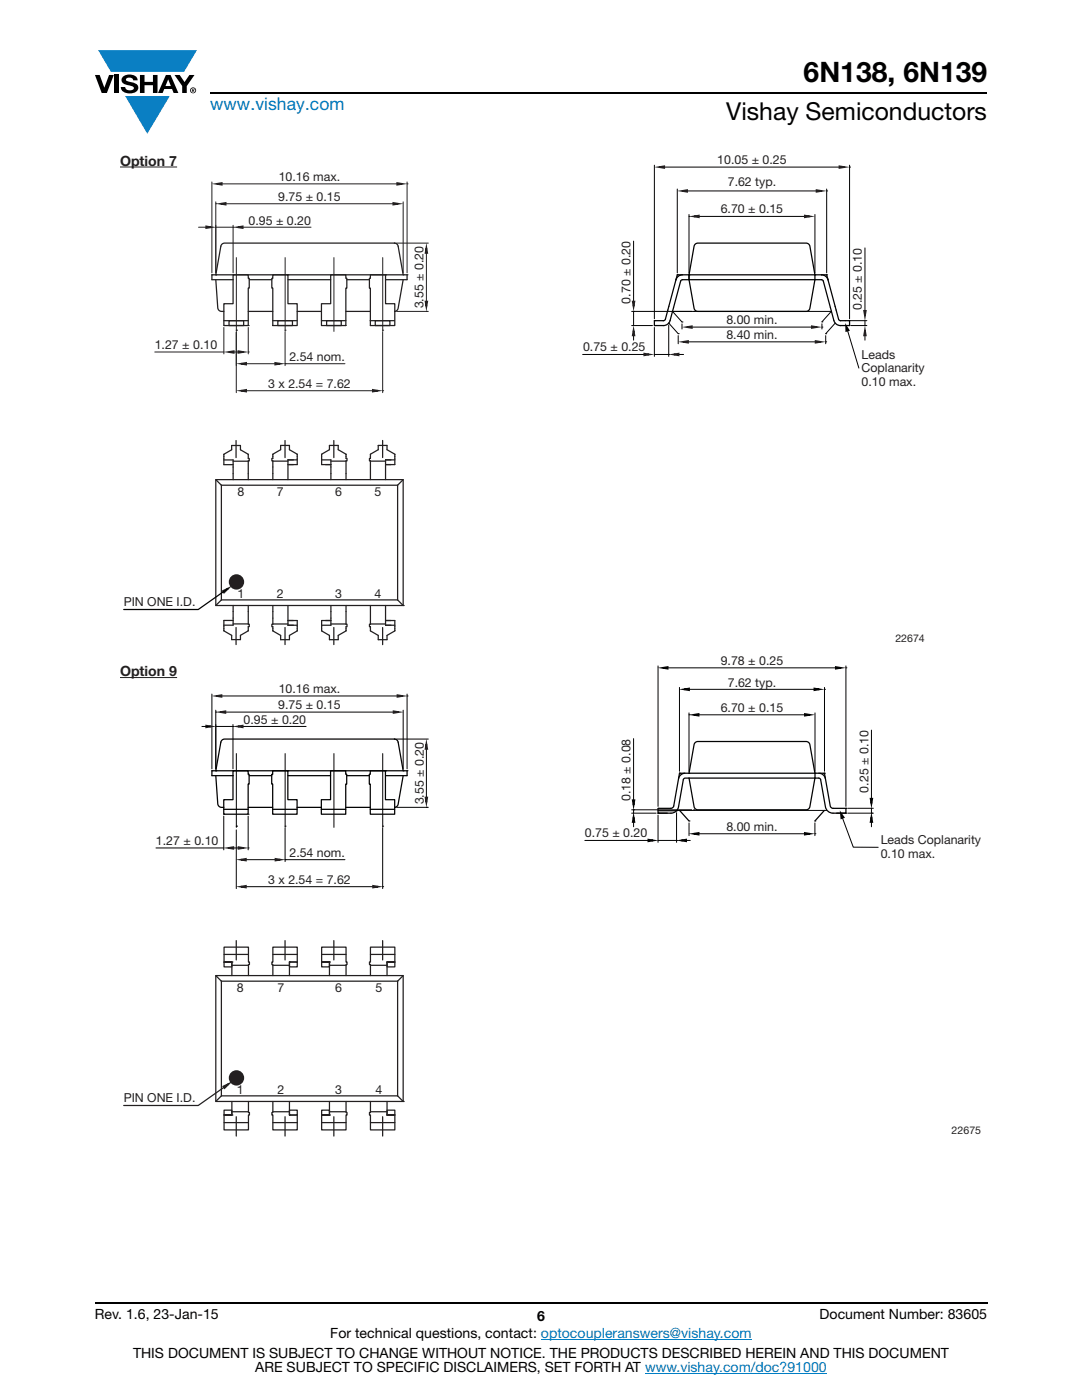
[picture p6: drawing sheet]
<svg xmlns="http://www.w3.org/2000/svg" width="216mm" height="279mm" viewBox="0 0 216 279" stroke-linecap="round" stroke-linejoin="round" font-family="sans-serif">
<g fill="#0a7fc3">
<path d="M19.6 10h19.7l-2.6 4.3h-1.1h-13.5z"/>
<path d="M25 19.2h8.9l-4.5 7.5z"/>
</g>
<g fill="#000">
<path d="M18.9 15h1l.9 2.5 1-2.5h.9l-1.4 3.6h-1zM22.9 15h.9v3.6h-.9zM24.6 15.3a2.1 2.1 0 0 1 2.8 .3l.1 .4h-.9a.79 .79 0 0 0-.7-.5 .79 .79 0 0 0-.8 .4l.3 .3 1 .2a1.08 1.08 0 0 1 1.2 1 1.08 1.08 0 0 1-1.1 1.2 1.73 1.73 0 0 1-2.4-1.2h.9a.96 .96 0 0 0 .8 .6 .96 .96 0 0 0 .9-.4 1.31 1.31 0 0 0-1.2-.6 1.03 1.03 0 0 1-1.1-.6 1.03 1.03 0 0 1 .2-1.1zM27.9 15h.9v1.3h1.7v-1.3h.9v3.6h-.9v-1.6h-1.7v1.6h-.9zM34.8 15h1.1l.9 1.4 1-1.4h1l-1.5 2.2v1.4h-.9v-1.4z"/>
<path d="M33.6 15.9l.5 1.3h-1.1zM33.1 15l-1.6 3.6h1l.3-.8h1.5l.3 .8h1l-1.6-3.6z"/>
<path d="M38.4 17.8h.2v.2h-.2zM38.3 17.7v.7h.1v-.3l.4 .3-.2-.3 .2-.2-.1-.2z"/>
<path d="M38.1 18a.46 .46 0 0 1 .9 0 .46 .46 0 0 1-.9 0zM37.9 18a.6 .6 0 0 0 1.2 0 .6 .6 0 0 0-1.2 0z"/>
</g>
<path d="M42 18.6h155M18.9 260h178.1" fill="none" stroke="#000" stroke-width=".36"/>
<path d="M107.9 267.3h42.1M128.7 274h36.3" fill="none" stroke="#007ec4" stroke-width=".2"/>
<path d="M23.9 30.7h160.6v98.1h-160.6z" fill="#fff"/>
<path d="M23.9 33.3h11.4z" fill="none" stroke="#231f20" stroke-width=".2"/>
<path d="M43.1 95.7l1.1 1.1M43.1 95.7h37.3v25.1h-37.3zM44.2 96.8h35.1M44.2 96.8v22.9M79.3 96.8v22.9M80.4 95.7l-1.1 1.1M44.2 119.7h35.1M44.2 119.7l-1.1 1.1M79.3 119.7l1.1 1.1M80.4 120.8h.1" fill="none" stroke="#231f20" stroke-width=".25"/>
<g fill="#231f20">
<path d="M44.5 117.9l1-.5-.8 .9z"/>
<circle cx="47.2" cy="116.1" r="1.53"/>
</g>
<path d="M44.5 117.9l1-.5-.8 .9z" fill="none" stroke="#231f20" stroke-width=".35"/>
<path d="M45.5 117.5l-5.9 4.1h-14.9" fill="none" stroke="#010202" stroke-width=".25"/>
<g fill="none" stroke="#231f20" stroke-width=".25">
<path d="M43.1 55.8l.4 5.6a.89 .89 0 0 0 1.2 .7M46.5 54.8h3v.7h.2v2h-.2v7.5h-4.8v-4.4h1.8zM49.7 55.8h4.5M54.4 54.8h3.1v5.8h1.8v4.4h-4.9v-7.5h-.2v-2h.2zM57.5 55.8h8.5M66 54.8h3v.7h.2v2h-.2v7.5h-4.9v-4.4h1.9zM69.2 55.8h4.5M73.9 54.8h3v5.8h1.9v4.4h-4.9v-7.5h-.2v-2h.2zM76.9 55.8h4.3v-1h-38.9v1h4.2M80.4 55.8l-1 5.7a.77 .77 0 0 1-.6 .6M80.4 54.8l-1-5.6a.77 .77 0 0 0-.7-.7h-33.9a.77 .77 0 0 0-.7 .7l-1 5.6M44.7 64h4.8"/>
<path d="M45.7 64h2.9v1h-2.9zM49.5 62.1h4.9M54.4 64h4.9M55.4 64h3v1h-3zM59.3 62.1h4.8M64.1 64h4.9M65.2 64h2.9v1h-2.9zM69 62.1h4.9M73.8 64h4.9M74.9 64h2.9v1h-2.9zM44.7 91.8h1.8v3.9M46.5 92h3"/>
<path d="M46.5 92.7h-1.8v-2l1.5-.9v-.9h1.8v.9l1.5 .9v.8h.2v.5h-.2v3.7M54.4 92h3.1M57.5 92.7h1.8v-2.1l-1.5-.9v-.8h-1.8v.8l-1.6 .9v.9h-.2v.5h.2v3.7M59.3 91.8h-1.8v3.9M64.2 91.8h1.8v3.9M66 92h3M66 92.7h-1.8v-2.1l1.5-.9v-.8h1.8v.8l1.5 .9v.9h.2v.5h-.2v3.7M73.9 92h3M76.9 92.7h1.9v-2.1l-1.6-.9v-.8h-1.7v.8l-1.6 .9v.9h-.2v.5h.2v3.7M78.8 91.8h-1.9v3.9M46.5 120.8v4h-1.8M46.5 124.5h3"/>
<path d="M49.5 120.8v3.8h.2v.5h-.2v.8l-1.5 .9v.8h-1.8v-.8l-1.5-.9v-2.1h1.8M54.4 124.5h3.1M54.4 120.8v3.8h-.2v.5h.2v.8l1.6 .9v.9h1.8v-.9l1.5-.9v-2.1h-1.8M57.5 120.8v4h1.8M66 120.8v4h-1.8M66 124.5h3M69 120.8v3.8h.2v.5h-.2v.8l-1.5 .9v.9h-1.8v-.9l-1.5-.9v-2.1h1.8M73.9 120.8v3.8h-.2v.5h.2v.8l1.6 .9v.9h1.7v-.9l1.6-.9v-2.1h-1.9M73.9 124.5h3M76.9 120.8v4h1.9"/>
</g>
<path d="M47.1 87.9v3.4M56.9 87.9v3.4M66.6 87.9v3.4M76.3 87.9v3.4M47.1 128.6v-3.4M56.9 128.6v-3.4M66.6 128.6v-3.4M76.3 128.7v-3.5" fill="none" stroke="#231f20" stroke-width=".25" stroke-dasharray="5.3 1.1 1.1 1.1"/>
<path d="M47.2 66.1v-14.7M56.9 66.1v-14.7M66.6 66.1v-14.7M76.4 66.1v-14.7" fill="none" stroke="#231f20" stroke-width=".2" stroke-dasharray="266.2 53.2 53.2 53.2"/>
<g fill="none" stroke="#231f20" stroke-width=".2">
<path d="M42.3 36.3v18.2M43.2 36.7h37.1M81.2 36.7h.1M81.2 36.3v18.2M42.3 54.8h.1M43.1 54.8h.1M43.1 40.7h.1M43.1 40.3v14.2M43.1 45.3h3.4M44 40.7h35.5M46.5 45v9.5M47.8 45.3h14.3"/>
<path d="M78.7 48.5h.1M79.1 48.5h6.4M80.4 54.8h.1M80.4 40.3v14.2M81.2 54.8h.1M85.1 49.5v11.7M30.9 70.2h13.8M44.7 65h.1M44.7 65.4v5.2M45.6 70.2h3M47.1 65.9h.1M47.1 66.3v12.1"/>
<path d="M48.1 78h27.3M48.1 72.6h7.8M49.5 65h.1M49.5 70.2h.1M49.5 65.4v5.2M56.9 65.9h.1M56.9 72.6h.1M56.9 66.3v6.7M56.9 72.6h11.9M76.4 65.9h.1M76.4 78h.1M76.4 66.3v12.1"/>
<path d="M78.8 62.1h.1M79.2 62.1h6.3M85.1 62.1h.1"/>
</g>
<path d="M43.3 36.7l.9-.2v.4z" fill="#231f20"/>
<path d="M43.3 36.7l.9-.2v.4z" fill="none" stroke="#231f20" stroke-width=".35"/>
<path d="M79.3 36.5l.9 .2-.9 .2z" fill="#231f20"/>
<path d="M79.3 36.5l.9 .2-.9 .2z" fill="none" stroke="#231f20" stroke-width=".35"/>
<path d="M78.5 40.5l.9 .2-.9 .1z" fill="#231f20"/>
<path d="M78.5 40.5l.9 .2-.9 .1z" fill="none" stroke="#231f20" stroke-width=".35"/>
<path d="M44.1 40.7l.9-.2v.3z" fill="#231f20"/>
<path d="M44.1 40.7l.9-.2v.3z" fill="none" stroke="#231f20" stroke-width=".35"/>
<path d="M47.6 70.1l.9 .1-.9 .2z" fill="#231f20"/>
<path d="M47.6 70.1l.9 .1-.9 .2z" fill="none" stroke="#231f20" stroke-width=".35"/>
<path d="M45.7 70.2l.9-.1v.3z" fill="#231f20"/>
<path d="M45.7 70.2l.9-.1v.3z" fill="none" stroke="#231f20" stroke-width=".35"/>
<path d="M48.1 72.6l1-.2v.3z" fill="#231f20"/>
<path d="M48.1 72.6l1-.2v.3z" fill="none" stroke="#231f20" stroke-width=".35"/>
<path d="M54.9 72.4l1 .2-1 .1z" fill="#231f20"/>
<path d="M54.9 72.4l1 .2-1 .1z" fill="none" stroke="#231f20" stroke-width=".35"/>
<path d="M48.1 78l1-.2v.3z" fill="#231f20"/>
<path d="M48.1 78l1-.2v.3z" fill="none" stroke="#231f20" stroke-width=".35"/>
<path d="M74.4 77.8l1 .2-1 .1z" fill="#231f20"/>
<path d="M74.4 77.8l1 .2-1 .1z" fill="none" stroke="#231f20" stroke-width=".35"/>
<path d="M85.1 49.5l.1 1h-.3z" fill="#231f20"/>
<path d="M85.1 49.5l.1 1h-.3z" fill="none" stroke="#231f20" stroke-width=".35"/>
<path d="M84.9 60.2h.3l-.1 .9z" fill="#231f20"/>
<path d="M84.9 60.2h.3l-.1 .9z" fill="none" stroke="#231f20" stroke-width=".35"/>
<path d="M47.5 45.3l.9-.1v.3z" fill="#231f20"/>
<path d="M47.5 45.3l.9-.1v.3z" fill="none" stroke="#231f20" stroke-width=".35"/>
<path d="M41.2 45.2l.9 .1-.9 .2z" fill="#231f20"/>
<path d="M41.2 45.2l.9 .1-.9 .2z" fill="none" stroke="#231f20" stroke-width=".35"/>
<path d="M39.6 45.3h1.6M43.1 54.8h.1M46.5 54.8h.1M46.5 45.3h.1" fill="none" stroke="#231f20" stroke-width=".2"/>
<g fill="none" stroke="#010202" stroke-width=".2">
<path d="M130.6 33v30.6M131.5 33.3h37.1M135.1 37.7v16.8M136.1 38.1h27.9M165 38.1h.1M165 37.7v16.8M169.5 33.3h.1M169.5 33v30.6M126.4 48.1v13.1M135.1 54.8h.1M137.5 54.9h.1M137.5 43.2h.1"/>
<path d="M137.5 42.8v11.7M138.4 43.2h23.3M162.6 54.8h.1M162.6 42.8v11.7M165 54.8h.1M172.6 49.5v13.5M116.3 70.7h13.3M126 65h4.2M126 62.1h39.9M126.4 62.1h.1M126.4 62.1v2.9M126.4 66.9v1"/>
<path d="M130.6 70.7h2.8M130.6 64h.1M130.6 65h.1M130.6 65.4v5.7M133.4 64.5h.1M133.4 70.7h.1M133.4 64.9v6.2M133.4 64.5l1.9 2.1M134.2 62.1l1.9 2.2M135.3 67v1.6M135.4 70.7h1M136.1 64.3h.1"/>
<path d="M136.1 64.6v1.1M136.3 68.2h27.5M137 65.3h26M138.4 62.1h.1M164 64.2h.1M164 65.3h.1M164 64.6v1.1M164.8 67v1.6M165.9 62.1l-1.9 2.1M166.7 64.5l-1.9 2.1M169.4 64h.1M169.4 65h.1"/>
<path d="M169.5 64h.1M169.8 64h3.2M169.8 65h3.2M172.6 65h.1M172.6 64v1M172.6 66.9v1"/>
</g>
<path d="M134.4 70.7l1-.1v.3z" fill="#231f20"/>
<path d="M134.4 70.7l1-.1v.3z" fill="none" stroke="#231f20" stroke-width=".35"/>
<path d="M131.6 33.3l.9-.1v.3z" fill="#231f20"/>
<path d="M131.6 33.3l.9-.1v.3z" fill="none" stroke="#231f20" stroke-width=".35"/>
<path d="M167.5 33.2l1 .1-1 .2z" fill="#231f20"/>
<path d="M167.5 33.2l1 .1-1 .2z" fill="none" stroke="#231f20" stroke-width=".35"/>
<path d="M136.1 38.1l1-.2v.4z" fill="#231f20"/>
<path d="M136.1 38.1l1-.2v.4z" fill="none" stroke="#231f20" stroke-width=".35"/>
<path d="M162.9 37.9l1 .2-1 .2z" fill="#231f20"/>
<path d="M162.9 37.9l1 .2-1 .2z" fill="none" stroke="#231f20" stroke-width=".35"/>
<path d="M137.1 65.3l.9-.2v.3z" fill="#231f20"/>
<path d="M137.1 65.3l.9-.2v.3z" fill="none" stroke="#231f20" stroke-width=".35"/>
<path d="M162 65.1l1 .2-1 .1z" fill="#231f20"/>
<path d="M162 65.1l1 .2-1 .1z" fill="none" stroke="#231f20" stroke-width=".35"/>
<path d="M160.6 43l1 .2-1 .2z" fill="#231f20"/>
<path d="M160.6 43l1 .2-1 .2z" fill="none" stroke="#231f20" stroke-width=".35"/>
<path d="M138.5 43.2l.9-.2v.4z" fill="#231f20"/>
<path d="M138.5 43.2l.9-.2v.4z" fill="none" stroke="#231f20" stroke-width=".35"/>
<path d="M172.6 66l.2 .9h-.4z" fill="#231f20"/>
<path d="M172.6 66l.2 .9h-.4z" fill="none" stroke="#231f20" stroke-width=".35"/>
<path d="M172.4 62h.4l-.2 1z" fill="#231f20"/>
<path d="M172.4 62h.4l-.2 1z" fill="none" stroke="#231f20" stroke-width=".35"/>
<path d="M126.4 66l.2 .9h-.3z" fill="#231f20"/>
<path d="M126.4 66l.2 .9h-.3z" fill="none" stroke="#231f20" stroke-width=".35"/>
<path d="M126.3 60.2h.3l-.2 .9z" fill="#231f20"/>
<path d="M126.3 60.2h.3l-.2 .9z" fill="none" stroke="#231f20" stroke-width=".35"/>
<path d="M128.6 70.6l.9 .1-.9 .2z" fill="#231f20"/>
<path d="M128.6 70.6l.9 .1-.9 .2z" fill="none" stroke="#231f20" stroke-width=".35"/>
<path d="M136.3 68.2l1-.1v.3z" fill="#231f20"/>
<path d="M136.3 68.2l1-.1v.3z" fill="none" stroke="#231f20" stroke-width=".35"/>
<path d="M162.8 68.1l.9 .1-.9 .2z" fill="#231f20"/>
<path d="M162.8 68.1l.9 .1-.9 .2z" fill="none" stroke="#231f20" stroke-width=".35"/>
<path d="M135.3 66.6h.1M164.8 66.6h.1M164.8 68.2h.1M169.1 65.8l2.3 7.7" fill="none" stroke="#010202" stroke-width=".2"/>
<path d="M137.5 54.8v1l1 5.7a.77 .77 0 0 0 .7 .6h21.6a.77 .77 0 0 0 .8-.6l1-5.7v-1M137.5 54.8v1M138.8 48.7l.4-.2h21.6a.77 .77 0 0 1 .8 .7l1 5.6h-25.1l1-5.6zM162.6 54.8a2.41 2.41 0 0 1 2.3 .4l.3 .7 2.2 8 .3 .1h1.8v1h-1.8a1.36 1.36 0 0 1-1.3-1l-2.1-7.9-.4-.3-27.9 .1-.2 .2-2.1 7.9a1.36 1.36 0 0 1-1.3 1h-1.8v-1h1.8l.3-.1 2.2-8a1.36 1.36 0 0 1 1.3-1.1h1.3" fill="none" stroke="#010202" stroke-width=".25"/>
<path d="M135.1 54.8l-.2 1.1M136.2 54.8h-1.1M163.9 54.8h1.1M165.2 55.9l-.2-1.1" fill="none" stroke="#010202" stroke-width=".25" stroke-dasharray="1.1 .5"/>
<path d="M168.6 64.5l1 1.5-.9 .3z" fill="#010202"/>
<path d="M23.9 130.7h171.9v96.1h-171.9z" fill="#fff"/>
<path d="M23.9 135.2h11.4z" fill="none" stroke="#231f20" stroke-width=".2"/>
<g fill="#231f20">
<path d="M44.6 216.8l1-.5-.8 .8z"/>
<circle cx="47.2" cy="215.1" r="1.53"/>
</g>
<path d="M44.6 216.8l1-.5-.8 .8z" fill="none" stroke="#231f20" stroke-width=".35"/>
<g fill="none" stroke="#231f20" stroke-width=".25">
<path d="M43.1 194.7l1.1 1.1M43.1 194.7h37.3v25.1h-37.3zM44.2 195.8h35.1M44.2 195.8v22.9M44.7 192h1.6v1h-1.6zM44.7 190.5h4.9M46.3 192h.1M46.3 194.7v-2.7h-1.6v-3h4.9v3h.2v.5h-.2v2.2M46.3 192.6h3.3M54.4 190.5h4.9M54.4 192.6h3.4M57.8 192h1.5v1h-1.5z"/>
<path d="M57.8 192h.1M57.8 194.7v-2.7h1.5v-3h-4.9v3h-.1v.5h.1v2.2M64.2 192h1.5v1h-1.5zM64.2 190.5h4.8M65.7 192h.1M65.7 192.6h3.3M65.7 194.7v-2.7h-1.5v-3h4.8v3h.2v.5h-.2v2.2M73.9 190.5h4.9M73.9 192.6h3.3M77.2 192h1.6v1h-1.6zM77.2 192h.1M77.2 194.7v-2.7h1.6v-3h-4.9v3h-.2v.5h.2v2.2"/>
<path d="M79.3 195.8v22.9M80.4 194.7l-1.1 1.1M44.2 218.7h35.1M44.2 218.7l-1.1 1.1M45.5 216.4l-5.9 4.2h-14.9M46.3 219.8v2.7h-1.6v3h4.9v-3h.2v-.5h-.2v-2.2M57.8 219.8v2.7h1.5v3h-4.9v-3h-.1v-.5h.1v-2.2M65.7 219.8v2.7h-1.5v3h4.8v-3h.2v-.5h-.2v-2.2M77.2 219.8v2.7h1.6v3h-4.9v-3h-.2v-.5h.2v-2.2M79.3 218.7l1.1 1.1M80.4 219.8h.1M44.7 221.6h1.6v.9h-1.6z"/>
<path d="M44.7 224h4.9M46.3 222.5h.1M46.3 221.9h3.3M54.4 221.9h3.4M54.4 224h4.9M57.8 221.6h1.5v.9h-1.5zM57.8 222.5h.1M64.2 221.6h1.5v.9h-1.5zM64.2 224h4.8M65.7 222.5h.1M65.7 221.9h3.3M73.9 224h4.9"/>
<path d="M73.9 221.9h3.3M77.2 221.6h1.6v.9h-1.6zM77.2 222.5h.1"/>
</g>
<path d="M47.1 187.7v3.9M56.9 187.7v3.9M66.6 187.7v3.9M76.4 187.7v3.9M47.1 226.7v-3.8M56.9 226.7v-3.8M66.6 226.7v-3.8M76.4 226.7v-3.8" fill="none" stroke="#231f20" stroke-width=".25" stroke-dasharray="5.3 1.1 1.1 1.1"/>
<path d="M43.1 153.8l1-5.7a.77 .77 0 0 1 .7-.6h33.9a.77 .77 0 0 1 .7 .6l1 5.7M43.1 154.8l.4 5.6a.89 .89 0 0 0 1.2 .7M46.5 154.8h-4.2v-1h38.9v1h-4.3M49.7 154.8h4.5M57.4 154.8h8.6M69.2 154.8h4.5M80.4 154.8l-1 5.7a.77 .77 0 0 1-.6 .6M49.5 161.1h4.9M59.3 161.1h4.8M69 161.1h4.9" fill="none" stroke="#020303" stroke-width=".25"/>
<path d="M47.2 165.1v-14.7M56.9 165.1v-14.7M66.6 165.1v-14.7M76.4 165.1v-14.7" fill="none" stroke="#020303" stroke-width=".2" stroke-dasharray="266.2 53.2 53.2 53.2"/>
<g fill="none" stroke="#020303" stroke-width=".2">
<path d="M42.3 138.5v14.9M43.2 138.9h37.1M81.2 138.9h.1M81.2 138.5v14.9M42.3 153.8h.1M43.1 153.8h.1M43.1 142.1h.1M43.1 141.7v11.7M43.1 145h3.4M44 142.1h35.5M46.5 144.6v8.8M47.6 145h13.5"/>
<path d="M78.7 147.5h.1M79.1 147.5h6.4M80.4 153.8h.1M80.4 141.7v11.8M81.2 153.8h.1M85.1 148.5v11.7M31.1 169.2h13.5M44.6 162.5h.1M44.6 162.9v6.7M45.6 169.2h3M47.1 164.9h.1M47.1 165.6v11.7"/>
<path d="M48.1 177h27.3M48.1 171.6h7.8M49.5 162.5h.1M49.5 169.2h.1M49.5 162.9v6.7M56.9 164.9h.1M56.9 171.6h.1M56.9 165.3v6.7M56.9 171.6h11.9M76.4 164.9h.1M76.4 177h.1M76.4 165.3v12"/>
<path d="M78.8 161.1h.1M79.2 161.1h6.3M85.1 161.1h.1"/>
</g>
<path d="M85.1 148.5l.1 1h-.3z" fill="#231f20"/>
<path d="M85.1 148.5l.1 1h-.3z" fill="none" stroke="#231f20" stroke-width=".35"/>
<path d="M84.9 159.2h.3l-.1 .9z" fill="#231f20"/>
<path d="M84.9 159.2h.3l-.1 .9z" fill="none" stroke="#231f20" stroke-width=".35"/>
<path d="M43.2 138.9l1-.2v.4z" fill="#231f20"/>
<path d="M43.2 138.9l1-.2v.4z" fill="none" stroke="#231f20" stroke-width=".35"/>
<path d="M79.3 138.7l1 .2-1 .2z" fill="#231f20"/>
<path d="M79.3 138.7l1 .2-1 .2z" fill="none" stroke="#231f20" stroke-width=".35"/>
<path d="M78.5 142l1 .1-1 .2z" fill="#231f20"/>
<path d="M78.5 142l1 .1-1 .2z" fill="none" stroke="#231f20" stroke-width=".35"/>
<path d="M44 142.1l1-.1v.3z" fill="#231f20"/>
<path d="M44 142.1l1-.1v.3z" fill="none" stroke="#231f20" stroke-width=".35"/>
<path d="M47.6 169.1l1 .1-1 .2z" fill="#231f20"/>
<path d="M47.6 169.1l1 .1-1 .2z" fill="none" stroke="#231f20" stroke-width=".35"/>
<path d="M45.6 169.2l1-.1v.3z" fill="#231f20"/>
<path d="M45.6 169.2l1-.1v.3z" fill="none" stroke="#231f20" stroke-width=".35"/>
<path d="M48.1 171.6l1-.2v.3z" fill="#231f20"/>
<path d="M48.1 171.6l1-.2v.3z" fill="none" stroke="#231f20" stroke-width=".35"/>
<path d="M55 171.4l.9 .2-.9 .1z" fill="#231f20"/>
<path d="M55 171.4l.9 .2-.9 .1z" fill="none" stroke="#231f20" stroke-width=".35"/>
<path d="M48.1 177l1-.2v.3z" fill="#231f20"/>
<path d="M48.1 177l1-.2v.3z" fill="none" stroke="#231f20" stroke-width=".35"/>
<path d="M74.5 176.8l.9 .2-.9 .1z" fill="#231f20"/>
<path d="M74.5 176.8l.9 .2-.9 .1z" fill="none" stroke="#231f20" stroke-width=".35"/>
<path d="M47.5 145l.9-.2v.3z" fill="#231f20"/>
<path d="M47.5 145l.9-.2v.3z" fill="none" stroke="#231f20" stroke-width=".35"/>
<path d="M41.2 144.8l.9 .2-.9 .1z" fill="#231f20"/>
<path d="M41.2 144.8l.9 .2-.9 .1z" fill="none" stroke="#231f20" stroke-width=".35"/>
<path d="M40.3 145h1.5M43.1 153.8h.1M46.5 153.8h.1M46.5 145h.1" fill="none" stroke="#020303" stroke-width=".2"/>
<path d="M46.5 153.8h3v.7h.2v2h-.2v6h-4.9v-2.9h1.9zM54.4 153.8h3v5.8h1.9v2.9h-4.9v-6h-.2v-2h.2zM57.4 153.8h.2M66 153.8h3v.7h.2v2h-.2v6h-4.9v-2.9h1.9zM73.9 153.8h3v5.8h1.9v2.9h-4.9v-6h-.2v-2h.2zM76.9 153.8h.2M44.6 161.5h4.9M54.4 161.5h4.9M64.1 161.5h4.9M73.9 161.5h4.9" fill="none" stroke="#020303" stroke-width=".25"/>
<path d="M168 163.1l2.3 6h4.9" fill="none" stroke="#010202" stroke-width=".2"/>
<path d="M167.6 161.7l1 1.5-.9 .3z" fill="#010202"/>
<path d="M137.5 154.3l1-5.7a.77 .77 0 0 1 .7-.6h21.6a.77 .77 0 0 1 .8 .6l1 5.7v1l-1 5.7a.77 .77 0 0 1-.8 .6h-21.6a.77 .77 0 0 1-.7-.6l-1-5.7M135.6 161.7l1.9 2.1M164.5 161.7l-1.9 2.1" fill="none" stroke="#020303" stroke-width=".25"/>
<path d="M135.6 137.2v16.7M136.5 137.6h27.1M164.5 137.2v16.7M135.1 161.7h29.8" fill="none" stroke="#020303" stroke-width=".2"/>
<path d="M136.5 137.6l1-.2v.3z" fill="#faf183"/>
<path d="M136.5 137.6l1-.2v.3z" fill="none" stroke="#020303" stroke-width=".35"/>
<path d="M162.5 137.4l1 .2-1 .1z" fill="#faf183"/>
<path d="M162.5 137.4l1 .2-1 .1z" fill="none" stroke="#020303" stroke-width=".35"/>
<path d="M164.5 137.6h.1M135.6 154.3h.1M164.5 154.3h.1M137.5 164.2v2.6M138.4 166.4h23.2M162.6 164.2v2.6" fill="none" stroke="#020303" stroke-width=".2"/>
<path d="M138.4 166.4l1-.2v.4z" fill="#faf183"/>
<path d="M138.4 166.4l1-.2v.4z" fill="none" stroke="#020303" stroke-width=".35"/>
<path d="M160.6 166.2l1 .2-1 .2z" fill="#faf183"/>
<path d="M160.6 166.2l1 .2-1 .2z" fill="none" stroke="#020303" stroke-width=".35"/>
<path d="M137.5 142.3v11.7M138.4 142.7h23.3M162.6 142.3v11.6M137.5 163.8h.1M162.6 163.8h.1M162.6 166.4h.1" fill="none" stroke="#020303" stroke-width=".2"/>
<path d="M160.6 142.5l1 .2-1 .1z" fill="#faf183"/>
<path d="M160.6 142.5l1 .2-1 .1z" fill="none" stroke="#020303" stroke-width=".35"/>
<path d="M138.4 142.7l1-.2v.3z" fill="#faf183"/>
<path d="M138.4 142.7l1-.2v.3z" fill="none" stroke="#020303" stroke-width=".35"/>
<path d="M137.5 154.3h.1M137.5 142.7h.1M162.6 154.3h.1M173.9 145.7v14.7M169.2 161.3h5.1M169.2 162.3h5.1M173.9 161.3v1M173.9 164v1" fill="none" stroke="#020303" stroke-width=".2"/>
<path d="M173.9 163.1l.1 .9h-.3z" fill="#faf183"/>
<path d="M173.9 163.1l.1 .9h-.3z" fill="none" stroke="#020303" stroke-width=".35"/>
<path d="M173.7 159.4h.3l-.1 1z" fill="#faf183"/>
<path d="M173.7 159.4h.3l-.1 1z" fill="none" stroke="#020303" stroke-width=".35"/>
<path d="M116.7 167.7h13.3M131.3 162.7v5.4M135 162.2v5.9M136 167.7h1.7M168.8 161.3h.1M168.8 162.3h.1M173.9 162.3h.1" fill="none" stroke="#020303" stroke-width=".2"/>
<path d="M129.4 167.6l.9 .1-.9 .2z" fill="#faf183"/>
<path d="M129.4 167.6l.9 .1-.9 .2z" fill="none" stroke="#020303" stroke-width=".35"/>
<path d="M136 167.7l.9-.1v.3z" fill="#faf183"/>
<path d="M136 167.7l.9-.1v.3z" fill="none" stroke="#020303" stroke-width=".35"/>
<path d="M131.3 132.9v28M132.3 133.3h35.5M168.8 132.9v28M131.3 162.3h.1M135 161.8h.1M135 167.7h.1" fill="none" stroke="#020303" stroke-width=".2"/>
<path d="M132.3 133.3l.9-.2v.3z" fill="#faf183"/>
<path d="M132.3 133.3l.9-.2v.3z" fill="none" stroke="#020303" stroke-width=".35"/>
<path d="M166.8 133.1l.9 .2-.9 .1z" fill="#faf183"/>
<path d="M166.8 133.1l.9 .2-.9 .1z" fill="none" stroke="#020303" stroke-width=".35"/>
<path d="M168.8 133.3h.1M126.4 147.4v13.3M126 162.3h4.9M126 161.6h12M126.4 161.6v.7M126.4 164v1M131.3 161.3h.1M168.8 161.3h.1" fill="none" stroke="#020303" stroke-width=".2"/>
<path d="M126.4 163.1l.2 .9h-.3z" fill="#faf183"/>
<path d="M126.4 163.1l.2 .9h-.3z" fill="none" stroke="#020303" stroke-width=".35"/>
<path d="M126.3 159.7h.3l-.2 1z" fill="#faf183"/>
<path d="M126.3 159.7h.3l-.2 1z" fill="none" stroke="#020303" stroke-width=".35"/>
<path d="M126.4 161.6h.1M131.3 167.7h3.7M131.3 162.3h.1M138.4 161.6h.1" fill="none" stroke="#020303" stroke-width=".2"/>
<path d="M131.3 161.8h3.7M131.3 162.3h2.6a1.53 1.53 0 0 0 1.5-1.3l.9-5.4 .4-.3h26.7l.3 .3 1 5.4a1.53 1.53 0 0 0 1.5 1.3h2.6M133.2 162.3h-1.9v-1h2.6l.4-.2 1.1-5.7a1.59 1.59 0 0 1 2.1-1.1h25.9a1.34 1.34 0 0 1 1.3 1.1l1.1 5.7 .4 .2h2.6v1h-1.9" fill="none" stroke="#020303" stroke-width=".25"/>
<path d="M135.6 154.3h1.1M135.6 154.3l-.2 1.1M164.5 154.3h-.9M164.5 154.3l.2 1.1" fill="none" stroke="#020303" stroke-width=".25" stroke-dasharray="1.1 .5"/>
<text font-size="5.6" x="160.4" y="16.4">6N138, 6N139</text>
<text font-size="4.9" x="144.9" y="24">Vishay Semiconductors</text>
<text font-size="3.5" fill="#007ec4" x="42" y="21.9">www.vishay.com</text>
<g font-size="2.8" fill="#231f20">
<text x="23.9" y="33">Option 7</text>
<text x="23.9" y="134.9">Option 9</text>
</g>
<g font-size="2.8">
<text x="18.9" y="263.3">Rev. 1.6, 23-Jan-15</text>
<text x="107.2" y="263.6">6</text>
<text x="163.6" y="263.3">Document Number: 83605</text>
<text x="65.9" y="267.1">For technical questions, contact: optocoupleranswers@vishay.com</text>
<text x="26.5" y="271">THIS DOCUMENT IS SUBJECT TO CHANGE WITHOUT NOTICE. THE PRODUCTS DESCRIBED HEREIN AND THIS DOCUMENT</text>
<text x="50.9" y="273.8">ARE SUBJECT TO SPECIFIC DISCLAIMERS, SET FORTH AT www.vishay.com/doc?91000</text>
</g>
<g font-size="2.5" fill="#231f20">
<text x="143.1" y="32.8">10.05 ± 0.25</text>
<text x="55.5" y="40.1">9.75 ± 0.15</text>
<text x="55.6" y="36.2">10.16 max.</text>
<text x="145.2" y="37.1">7.62 typ.</text>
<text x="49.6" y="44.8">0.95 ± 0.20</text>
<text x="143.8" y="42.6">6.70 ± 0.15</text>
<text x="84.5" y="61.6" transform="rotate(-90 84.5 61.6)">3.55 ± 0.20</text>
<text x="125.8" y="60.6" transform="rotate(-90 125.8 60.6)">0.70 ± 0.20</text>
<text x="144.9" y="64.7">8.00 min.</text>
<text x="172" y="61.9" transform="rotate(-90 172 61.9)">0.25 ± 0.10</text>
<text x="30.9" y="69.6">1.27 ± 0.10</text>
<text x="116.3" y="70.1">0.75 ± 0.25</text>
<text x="144.9" y="67.7">8.40 min.</text>
<text x="171.9" y="71.7">Leads</text>
<text x="53.5" y="77.4">3 x 2.54 = 7.62</text>
<text x="57.8" y="72">2.54 nom.</text>
<text x="171.9" y="74.3">Coplanarity</text>
<text x="171.9" y="77">0.10 max.</text>
<text x="47.4" y="99.1">8</text>
<text x="55.2" y="99.1">7</text>
<text x="66.9" y="99.1">6</text>
<text x="74.7" y="99.1">5</text>
<text x="47.4" y="119.3">1</text>
<text x="55.2" y="119.3">2</text>
<text x="66.9" y="119.3">3</text>
<text x="74.7" y="119.3">4</text>
<text x="24.7" y="121">PIN ONE I.D.</text>
<text x="143.8" y="132.8">9.78 ± 0.25</text>
<text x="145.2" y="137">7.62 typ.</text>
<text x="55.5" y="141.6">9.75 ± 0.15</text>
<text x="55.6" y="138.4">10.16 max.</text>
<text x="143.8" y="142.1">6.70 ± 0.15</text>
<text x="48.6" y="144.5">0.95 ± 0.20</text>
<text x="84.6" y="160.5" transform="rotate(-90 84.6 160.5)">3.55 ± 0.20</text>
<text x="125.8" y="159.9" transform="rotate(-90 125.8 159.9)">0.18 ± 0.08</text>
<text x="173.3" y="158.2" transform="rotate(-90 173.3 158.2)">0.25 ± 0.10</text>
<text x="116.7" y="167.1">0.75 ± 0.20</text>
<text x="144.9" y="165.8">8.00 min.</text>
<text x="31.1" y="168.6">1.27 ± 0.10</text>
<text x="57.8" y="171">2.54 nom.</text>
<text x="175.7" y="168.5">Leads Coplanarity</text>
<text x="175.7" y="171.1">0.10 max.</text>
<text x="53.5" y="176.4">3 x 2.54 = 7.62</text>
<text x="47.3" y="198">8</text>
<text x="55.4" y="198">7</text>
<text x="66.9" y="198">6</text>
<text x="74.9" y="198">5</text>
<text x="24.7" y="220">PIN ONE I.D.</text>
<text x="47.3" y="218.3">1</text>
<text x="55.4" y="218.3">2</text>
<text x="66.9" y="218.3">3</text>
<text x="74.9" y="218.3">4</text>
</g>
<g font-size="2.1" fill="#231f20">
<text x="178.7" y="128.2">22674</text>
<text x="189.9" y="226.3">22675</text>
</g>
</svg>
